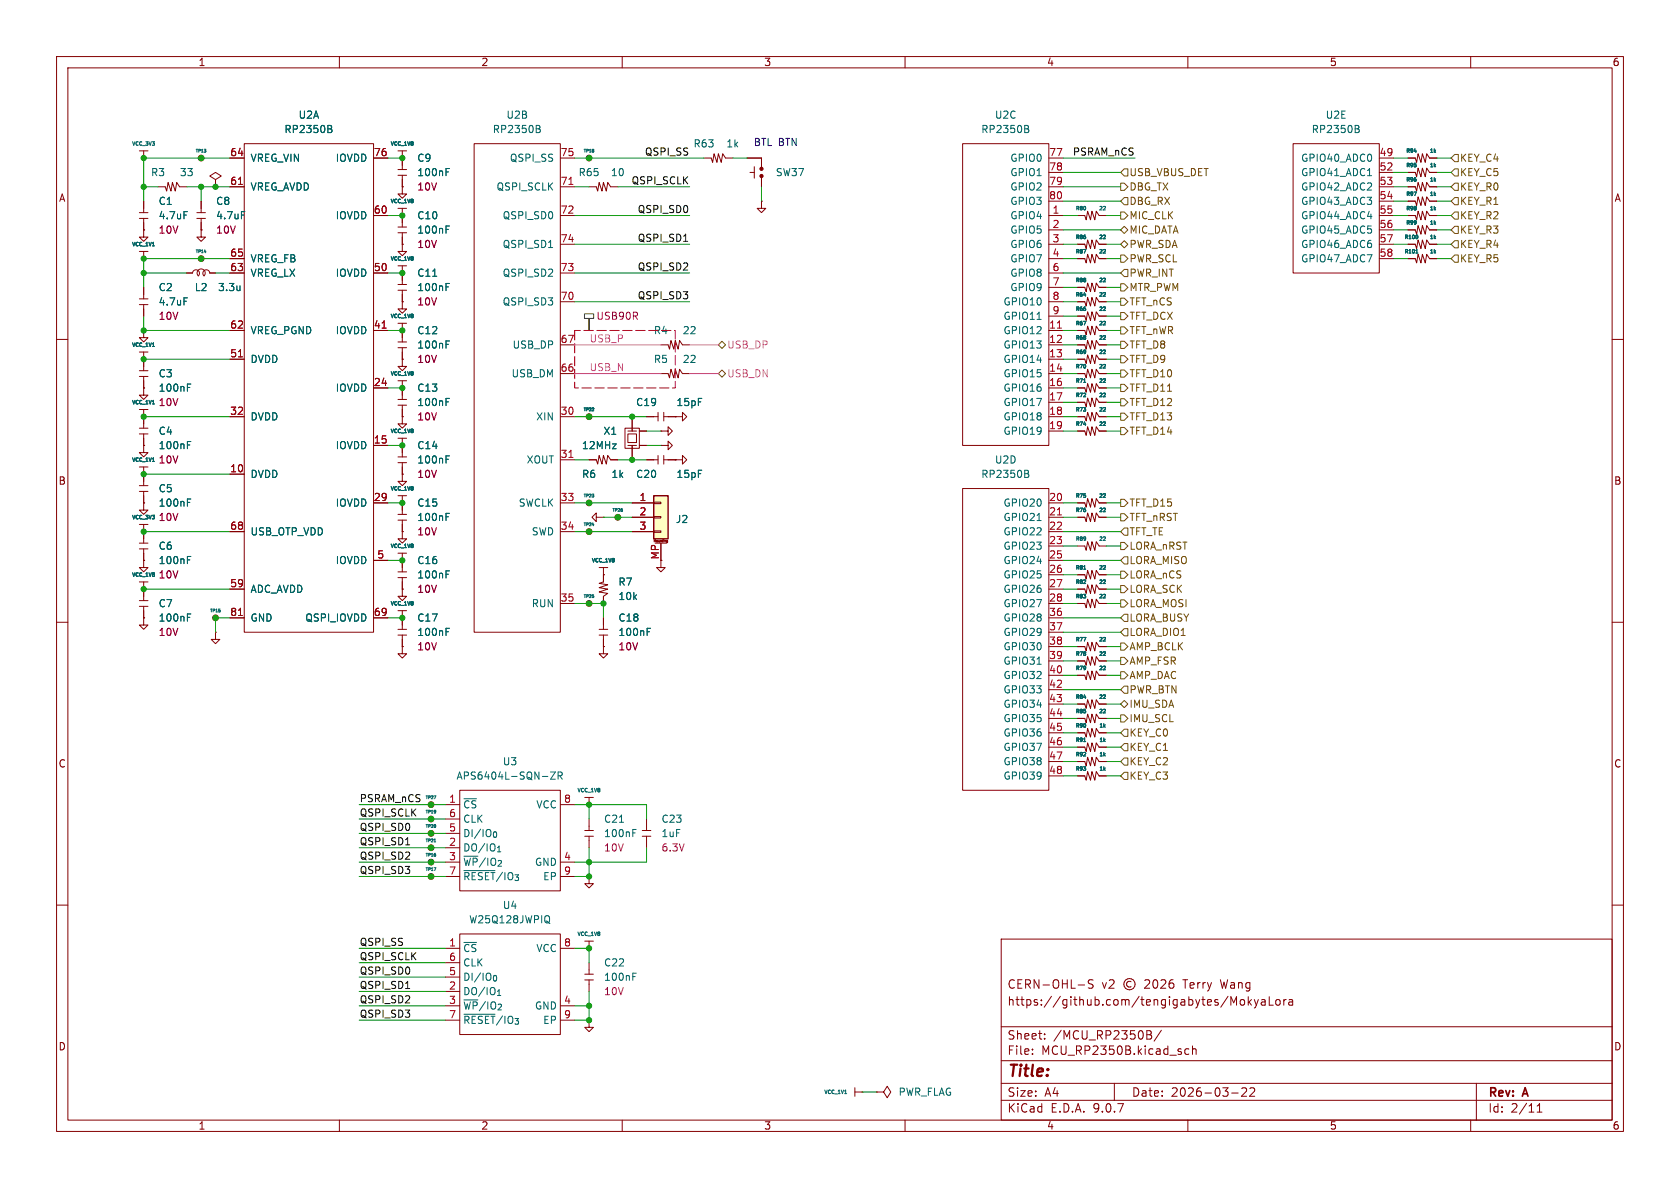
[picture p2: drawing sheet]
<svg xmlns="http://www.w3.org/2000/svg" width="297mm" height="210mm" viewBox="0 0 297 210" stroke-linecap="round" stroke-linejoin="round" font-family="sans-serif">
<g fill="none" stroke="#840000" stroke-width=".18">
<path d="M10 10h277v190h-277zM12 12h273v186h-273zM60 10v2M110 10v2M160 10v2M210 10v2M260 10v2M24.6 37.6h1.6M24.6 38.6h1.6M24.6 26.7h1.6M25.4 27.9h.1M25.4 26.7v1.2"/>
<path d="M25.4 35.6v2M25.4 38.6v2M27.9 33h1.3l.3 .8 .2-1.5 .5 1.5 .3-1.5 .5 1.5 .2-1.5 .5 .7h1.3M34.8 37.6h1.5M34.8 38.6h1.5M35.6 27.9h.1M35.6 35.6v2M35.6 38.6v2M38.1 31.8l1-.7-1-.6-1 .6 1 .7v1.2M38.1 33h.1M104.1 27.9h.1M104.1 33h1.3l.3 .8 .2-1.5 .5 1.5 .3-1.5 .5 1.5 .2-1.5 .5 .7h1.3"/>
<path d="M124.5 27.9h1.2l.3 .8 .2-1.5 .5 1.5 .3-1.5 .5 1.5 .3-1.5 .5 .7h1.2M132.1 27.9h2.5v1.9M132.6 30.5h.7M133.3 29.5v2M134.6 35.6v1.2h-.7l.7 .8 .8-.8h-.8M134.6 35.6h.1M134.6 31.1v1.9M170.2 25.4h15.2v53.3h-15.2zM185.4 33h2.6M185.4 27.9h2.6M185.4 30.5h2.6M185.4 35.6h2.6"/>
<path d="M185.4 38.1h2.6M190.5 38.1h1.3l.2 .8 .3-1.6 .5 1.6 .2-1.6 .5 1.6 .3-1.6 .5 .8h1.3M228.6 25.4h15.2v22.9h-15.2zM243.8 33h2.6M243.8 27.9h2.6M243.8 30.5h2.6M243.8 35.6h2.6M243.8 38.1h2.6M248.9 38.1h1.3l.2 .8 .3-1.6 .5 1.6 .3-1.6 .5 1.6 .2-1.6 .5 .8h1.3M248.9 30.5h1.3l.2 .7 .3-1.5 .5 1.5 .3-1.5 .5 1.5 .2-1.5 .5 .8h1.3M248.9 27.9h1.3l.2 .8 .3-1.5 .5 1.5 .3-1.5 .5 1.5 .2-1.5 .5 .7h1.3M248.9 33h1.3l.2 .8 .3-1.5 .5 1.5 .3-1.5 .5 1.5 .2-1.5 .5 .7h1.3"/>
<path d="M248.9 35.6h1.3l.2 .7 .3-1.5 .5 1.5 .3-1.5 .5 1.5 .2-1.5 .5 .8h1.3M24.6 52.8h1.6M24.6 53.8h1.6M24.6 44.5h1.6M25.4 45.7h.1M25.4 40.6v1.3h.8l-.8 .8-.8-.8h.8M25.4 40.6h.1M25.4 44.5v1.2M25.4 50.8v2M25.4 53.8v2.1M33 48.3h1a.62 .62 0 0 1 .9-.5 .62 .62 0 0 1 .2 1M35.6 40.6v1.3h.7l-.7 .8-.8-.8h.8"/>
<path d="M35.6 40.6h.1M35.6 45.7h.1M38.1 48.3h-1a.59 .59 0 0 0-.9-.6 .59 .59 0 0 0-.1 1 .72 .72 0 0 0-.1-1 .72 .72 0 0 0-1 .1 .72 .72 0 0 0 .1 1M185.4 40.6h2.6M185.4 43.2h2.6M185.4 45.7h2.6M185.4 48.3h2.6M185.4 58.4h2.6M185.4 55.9h2.6M185.4 50.8h2.6M185.4 53.3h2.6M190.5 43.2h1.3l.2 .7 .3-1.5 .5 1.5 .2-1.5 .5 1.5 .3-1.5 .5 .8h1.3"/>
<path d="M190.5 45.7h1.3l.2 .8 .3-1.5 .5 1.5 .2-1.5 .5 1.5 .3-1.5 .5 .7h1.3M190.5 58.4h1.3l.2 .8 .3-1.5 .5 1.5 .2-1.5 .5 1.5 .3-1.5 .5 .7h1.3M190.5 55.9h1.3l.2 .7 .3-1.5 .5 1.5 .2-1.5 .5 1.5 .3-1.5 .5 .8h1.3M190.5 50.8h1.3l.2 .8 .3-1.6 .5 1.6 .2-1.6 .5 1.6 .3-1.6 .5 .8h1.3M243.8 40.6h2.6M243.8 43.2h2.6M243.8 45.7h2.6M248.9 43.2h1.3l.2 .7 .3-1.5 .5 1.5 .3-1.5 .5 1.5 .2-1.5 .5 .8h1.3M248.9 45.7h1.3l.2 .8 .3-1.5 .5 1.5 .3-1.5 .5 1.5 .2-1.5 .5 .7h1.3M248.9 40.6h1.3l.2 .8 .3-1.5 .5 1.5 .3-1.5 .5 1.5 .2-1.5 .5 .7h1.3M10 60h2M104.1 73.7h.1"/>
<path d="M110.5 75.7h2.5v3.5h-2.5zM111 76.7h1.5v1.5h-1.5zM111 76.2h1.5M111 78.7h1.5M111.8 73.7v2.5M111.8 78.7v2.6M113 76.2h1.3M113 78.7h1.3M114.3 73.7h2M116.3 72.9v1.5M116.8 66h1.3l.3 .8 .2-1.5 .5 1.5 .3-1.5 .5 1.5 .2-1.5 .5 .7h1.3M116.8 61h1.3l.3 .7 .2-1.5 .5 1.5 .3-1.5 .5 1.5 .2-1.5 .5 .8h1.3"/>
<path d="M116.8 78.7h1.3v-.7l.8 .7-.8 .8v-.8M116.8 78.7h.1M116.8 76.2h1.3v-.8l.8 .8-.8 .8v-.8M116.8 76.2h.1M117.3 72.9v1.5M117.3 73.7h2.1M119.4 73.7h1.2v-.8l.8 .8-.8 .7v-.7M119.4 73.7h.1M185.4 66h2.6M185.4 61h2.6M185.4 76.2h2.6M185.4 73.7h2.6"/>
<path d="M185.4 63.5h2.6M185.4 68.6h2.6M185.4 71.1h2.6M190.5 66h1.3l.2 .8 .3-1.5 .5 1.5 .2-1.5 .5 1.5 .3-1.5 .5 .7h1.3M190.5 61h1.3l.2 .7 .3-1.5 .5 1.5 .2-1.5 .5 1.5 .3-1.5 .5 .8h1.3M285 60h2M25.4 88.9v1.3h.8l-.8 .7-.8-.7h.8M25.4 88.9h.1M104.1 81.3h1.3l.3 .7 .2-1.5 .5 1.5 .3-1.5 .5 1.5 .2-1.5 .5 .8h1.3M104.1 94h.1M105.4 91.4v-.7l-.8 .7 .8 .8v-.8h1.3M106.7 91.4h.1"/>
<path d="M109.2 91.4h.1M114.3 81.3h2M116.3 80.5v1.5M116.8 99.1v1.2h.8l-.8 .8-.7-.8h.7M117.3 81.3h2.1M117.3 80.5v1.5M119.4 81.3h1.2v-.8l.8 .8-.8 .7v-.7M119.4 81.3h.1M170.2 86.4h15.2v53.3h-15.2zM185.4 96.5h2.6M185.4 91.4h2.6M185.4 88.9h2.6"/>
<path d="M185.4 94h2.6M185.4 99.1h2.6M190.5 96.5h1.3l.2 .8 .3-1.5 .5 1.5 .2-1.5 .5 1.5 .3-1.5 .5 .7h1.3M190.5 91.4h1.3l.2 .8 .3-1.5 .5 1.5 .2-1.5 .5 1.5 .3-1.5 .5 .7h1.3M190.5 88.9h1.3l.2 .8 .3-1.6 .5 1.6 .2-1.6 .5 1.6 .3-1.6 .5 .8h1.3M10 110h2M185.4 119.4h2.6M185.4 116.8h2.6M185.4 106.7h2.6M185.4 101.6h2.6M185.4 104.1h2.6M185.4 114.3h2.6"/>
<path d="M185.4 109.2h2.6M185.4 111.8h2.6M190.5 119.4h1.3l.2 .7 .3-1.5 .5 1.5 .2-1.5 .5 1.5 .3-1.5 .5 .8h1.3M190.5 116.8h1.3l.2 .8 .3-1.5 .5 1.5 .2-1.5 .5 1.5 .3-1.5 .5 .7h1.3M190.5 106.7h1.3l.2 .7 .3-1.5 .5 1.5 .2-1.5 .5 1.5 .3-1.5 .5 .8h1.3M190.5 101.6h1.3l.2 .8 .3-1.6 .5 1.6 .2-1.6 .5 1.6 .3-1.6 .5 .8h1.3M190.5 104.1h1.3l.2 .8 .3-1.5 .5 1.5 .2-1.5 .5 1.5 .3-1.5 .5 .7h1.3M190.5 114.3h1.3l.2 .8 .3-1.6 .5 1.6 .2-1.6 .5 1.6 .3-1.6 .5 .8h1.3M285 110h2M81.3 139.7h17.8v17.8h-17.8zM185.4 127h2.6M185.4 129.5h2.6"/>
<path d="M185.4 132.1h2.6M185.4 134.6h2.6M185.4 137.2h2.6M185.4 124.5h2.6M185.4 121.9h2.6M190.5 127h1.3l.2 .8 .3-1.6 .5 1.6 .2-1.6 .5 1.6 .3-1.6 .5 .8h1.3M190.5 129.5h1.3l.2 .8 .3-1.5 .5 1.5 .2-1.5 .5 1.5 .3-1.5 .5 .7h1.3M190.5 132.1h1.3l.2 .7 .3-1.5 .5 1.5 .2-1.5 .5 1.5 .3-1.5 .5 .8h1.3M190.5 134.6h1.3l.2 .8 .3-1.5 .5 1.5 .2-1.5 .5 1.5 .3-1.5 .5 .7h1.3M190.5 137.2h1.3l.2 .7 .3-1.5 .5 1.5 .2-1.5 .5 1.5 .3-1.5 .5 .8h1.3M190.5 124.5h1.3l.2 .7 .3-1.5 .5 1.5 .2-1.5 .5 1.5 .3-1.5 .5 .8h1.3M76.2 144.8h.1"/>
<path d="M76.2 142.2h.1M76.2 147.3h.1M76.2 152.4h.1M76.2 149.9h.1M76.2 154.9h.1M78.7 142.2h2.6M78.7 144.8h2.6M78.7 147.3h2.6M78.7 149.9h2.6M78.7 152.4h2.6M78.7 154.9h2.6M99.1 142.2h2.5"/>
<path d="M99.1 152.4h2.5M99.1 154.9h2.5M103.4 141h1.5M104.1 142.2h.1M104.1 154.9v1.3h.8l-.8 .8-.7-.8h.7M104.1 154.9h.1M104.1 141v1.2M10 160h2M78.7 167.6h2.6M78.7 170.2h2.6M78.7 172.7h2.6M78.7 175.3h2.6"/>
<path d="M78.7 177.8h2.6M81.3 165.1h17.8v17.8h-17.8zM99.1 167.6h2.5M99.1 177.8h2.5M103.4 173.2h1.5M103.4 166.4h1.5M103.4 172.2h1.5M104.1 167.6h.1M104.1 166.4v1.2M104.1 170.2v2M104.1 173.2v2.1M177 166h108v32h-108z"/>
<path d="M190.6 174.1h1.1M193.2 173.3l-.5-.1-.2 .1v.5l.6 .3 .1 .3-.2 .3-.6-.1M200 173.6a.52 .52 0 0 0-.8 .4 .52 .52 0 0 0 .8 .4M202.4 173.3l.6-.1 .2 .1v.3l-.9 1.1h.9M204 173.3l.2-.1a.81 .81 0 0 1 .6 .6 .81 .81 0 0 1-.3 .8l-.2 .1a.81 .81 0 0 1-.3-1.4zM205.2 173.3l.6-.1 .2 .1 .1 .3-.9 1.1h.9M207.4 173.2a.59 .59 0 0 0-.7 .6v.6l.1 .2 .4 .1 .3-.1v-.5l-.1-.3h-.4l-.3 .3M218.1 177.3l.5-1.1v1.5M219.3 176.8l.2-.1 .5 .1v.6l-.1 .2-.4 .1-.2-.1zM220.7 176.2v1.5M220.8 177.1l.4 .6M221.2 176.7l-.5 .6"/>
<path d="M221.7 176.7l.4 1M222.1 177.7l-.1 .4-.3 .1M222.5 176.7l-.4 1M223 176.8h.6l.1 .9M223.7 177.1h-.5a.29 .29 0 0 0-.3 .3 .29 .29 0 0 0 .3 .3l.5-.1M224.4 176.2v1.5h.7M225.6 176.8l.2-.1 .4 .1 .1 .6-.1 .2-.4 .1-.2-.1zM227 176.7v1M227.4 176.7l-.3 .1-.1 .2M227.9 176.8h.6v.9M228.5 177.1h-.5a.29 .29 0 0 0-.2 .3 .29 .29 0 0 0 .2 .3l.5-.1M285 160h2"/>
<path d="M60 198v2M78.7 180.3h2.6M99.1 180.3h2.5M104.1 180.3v1.3h.8l-.8 .8-.7-.8h.7M104.1 180.3h.1M110 198v2M151.1 192.3v1.5M151.1 193h1.3M152.4 193h.1M154.9 193h1.3l.6-1 .7 1-.7 1.1-.6-1.1M154.9 193h.1M160 198v2"/>
<path d="M177 194.5h108M177 191.5h108M177 187.5h108M177 181.5h108M182.5 186.3v.1M182.5 185.5v.1M184.7 183.6v.1M184.7 182.8v.1M197 191.5v3M202.7 182.2h.5l.3 .1v.3l-.3 .3M202.7 182.9h.5M203.2 182.9a.4 .4 0 0 1 .4 .4 .4 .4 0 0 1-.3 .4h-.6"/>
<path d="M205.3 182.1l-1.3 2M210 198v2M210.2 185.5l-.5-.1-.2 .3v.4l.1 .2h.6M210.8 185.5l.2-.1 .4 .1 .1 .9M210.8 184.9v1.5M217.7 193.2h1.2M219.5 192.4l.6-.1 .2 .1 .1 .3-.9 1.1h.9M221 192.4l.5-.1 .2 .1 .1 .3-.9 1.1h.9M260 198v2M261 191.5v6.5M271.7 196.6h.9M271.7 195.5l.5-.4v1.5"/>
<circle cx="35.6" cy="27.9" r=".51"/>
<circle cx="104.1" cy="27.9" r=".51"/>
<circle cx="35.6" cy="45.7" r=".51"/>
<circle cx="104.1" cy="73.7" r=".51"/>
<circle cx="104.1" cy="94" r=".51"/>
<circle cx="109.2" cy="91.4" r=".51"/>
<circle cx="76.2" cy="142.2" r=".51"/>
<circle cx="76.2" cy="152.4" r=".51"/>
<circle cx="76.2" cy="144.8" r=".51"/>
<circle cx="76.2" cy="147.3" r=".51"/>
<circle cx="76.2" cy="149.9" r=".51"/>
<circle cx="76.2" cy="154.9" r=".51"/>
<circle cx="199.7" cy="174" r="1"/>
</g>
<g fill="none" stroke="#006464" stroke-width=".18">
<path d="M32.5 37.4h.6M42.7 37.4h.6M181.2 22.2l.6 .1v.2l-.2 .3M181.2 22.8h.4M181.6 22.8l.3 .2-.1 .3-.6 .1M195 37.1h.4M195.4 36.5v.3M239.6 22.2l.6 .1v.2l-.2 .3M239.6 22.8h.4M240 22.8l.3 .2-.1 .3-.6 .1M241.8 31.1h.7M250 33.9h.4l-.3 .7"/>
<path d="M250 26.7h.4M26.9 43.5h.4M32.5 52.6h.6M36.1 44.5h.3M42.4 50.5v.9M42.4 51.3h.1M183.3 56.5h.8M191.5 44.1h.5l-.3 .6M191.5 56.8h.5l-.3 .6M195 60h.4M195 44.7h.4M195 42.2h.4"/>
<path d="M195 57.4h.4M195 54.9h.4M195 49.8h.4M195.4 41.6v.2M195.4 44.2v.2M195.4 49.2v.3M195.4 54.3v.2M195.4 56.9v.2M195.4 59.4v.2M250.3 44.7h.4M250.4 44.3l.1-.2v.6M250.5 41.6l.2 .2-.2 .4"/>
<path d="M104.7 72.6h.3M105 72.2v.1M195 65.1h.4M195.4 64.5v.2M104.7 92.8h.3M181.2 83.1l.6 .2v.2l-.2 .2M181.2 83.7h.4M181.6 83.7l.3 .3-.1 .3-.6 .1M183.3 92h.8M195 95.5h.4M195 90.5h.4M195 87.9h.4"/>
<path d="M195.4 87.3v.3M195.4 89.9v.2M195.4 95v.2M183.3 117.4h.8M191.5 103.2h.4M191.5 112.7h.5l-.3 .6M191.6 100.6h.3M191.9 102.6v.2M195 118.4h.4M195 115.9h.4M195 105.7h.4M195 100.6h.4"/>
<path d="M195 103.2h.4M195 113.3h.4M195.4 100v.3M195.4 102.6v.2M195.4 105.1v.2M195.4 112.7v.3M195.4 115.3v.2M195.4 117.8v.2M97.3 136.5h.9l-.9 1.2h.9M98.7 137.1h.6l.1-.2-.1-.3-.6-.1v1.2M99 137.1l.4 .6M191.5 133.6h.4"/>
<path d="M191.6 131.1h.3M191.6 123.3h.4M191.9 133.1v.2M195 126h.4M195 123.5h.4M195.4 122.9v.2M195.4 125.4v.3M76.7 140.7h.4l-.3 .5M76.7 153.4h.4l-.3 .5M76.7 148.8h.3M82 153.9h5.5M82 179.3h5.5"/>
<path d="M96.8 162.9l.4 .4M96.9 161.9h.1a.81 .81 0 0 1-.1 1.2M111.9 172.6h.4M111.9 172h.6M149.3 193.3h.4"/>
</g>
<g fill="#840000" stroke="#840000" stroke-width=".18">
<circle cx="134.6" cy="29.8" r=".28"/>
<circle cx="134.6" cy="31.1" r=".28"/>
</g>
<path d="M186.9 58h.8M186.9 91h.8" fill="none" stroke="#a90000" stroke-width=".18"/>
<path d="M115.6 87.6h2.5v7.7h-2.5z" fill="#ffffc2"/>
<path d="M115.6 87.6h2.5v7.7h-2.5z" fill="none" stroke="#840000" stroke-width=".25"/>
<g fill="none" stroke="#840000" stroke-width=".18">
<path d="M25.4 35.6v1.2M25.4 39.4v1.2M35.6 35.6v1.2M35.6 39.4v1.2M40.6 27.9h2.6M40.6 33h2.6M43.2 25.4h22.8v86.4h-22.8zM66 27.9h2.6M66 38.1h2.6M70.4 26.7h1.5M70.4 36.8h1.5M70.4 30h1.5"/>
<path d="M70.4 31h1.5M71.1 27.9h.1M71.1 33v1.3h.8l-.8 .8-.7-.8h.7M71.1 33h.1M71.1 38.1h.1M71.1 26.7v3.3M71.1 31v2M71.1 36.8v3.3M83.8 25.4h15.3v86.4h-15.3zM99.1 27.9h2.5M99.1 33h2.5M99.1 38.1h2.5"/>
<path d="M248.9 27.9h1.3M248.9 33h1.3M248.9 38.1h1.3M248.9 30.5h1.3M248.9 35.6h1.3M252.7 27.9h1.3M252.7 33h1.3M252.7 38.1h1.3M252.7 30.5h1.3M252.7 35.6h1.3M25.4 58.4v1.3h.8l-.8 .8-.8-.8h.8M25.4 58.4h.1"/>
<path d="M25.4 45.7h.1M25.4 40.6h.1M25.4 50.8v1.3M25.4 54.6v1.3M33 48.3h1M35.6 40.6h.1M37.1 48.3h1M40.6 45.7h2.6M40.6 48.3h2.6M40.6 58.4h2.6M66 48.3h2.6M66 58.4h2.6"/>
<path d="M70.4 57.2h1.5M70.4 47h1.5M70.4 50.3h1.5M70.4 51.3h1.5M70.4 40.1h1.5M70.4 41.1h1.5M71.1 58.4h.1M71.1 43.2v1.3h.8l-.8 .7-.7-.7h.7M71.1 43.2h.1M71.1 48.3h.1M71.1 53.3v1.3h.8l-.8 .8-.7-.8h.7M71.1 53.3h.1"/>
<path d="M71.1 41.1v2.1M71.1 47v3.3M71.1 51.3v2M71.1 57.2v3.3M99.1 53.3h2.5M99.1 48.3h2.5M99.1 43.2h2.5M190.5 53.3h1.3l.2 .8 .3-1.5 .5 1.5 .2-1.5 .5 1.5 .3-1.5 .5 .7h1.3M190.5 45.7h1.3M190.5 58.4h1.3M190.5 43.2h1.3M190.5 55.9h1.3"/>
<path d="M190.5 50.8h1.3M194.3 45.7h1.3M194.3 58.4h1.3M194.3 43.2h1.3M194.3 55.9h1.3M194.3 50.8h1.3M248.9 45.7h1.3M248.9 43.2h1.3M248.9 40.6h1.3M252.7 45.7h1.3M252.7 43.2h1.3M252.7 40.6h1.3"/>
<path d="M24.6 62.2h1.6M24.6 72.4h1.6M24.6 65.5h1.6M24.6 66.5h1.6M24.6 75.7h1.6M24.6 76.7h1.6M25.4 63.5h.1M25.4 68.6v1.3h.8l-.8 .7-.8-.7h.8M25.4 68.6h.1M25.4 78.7v1.3h.8l-.8 .8-.8-.8h.8M25.4 78.7h.1M25.4 73.7h.1"/>
<path d="M25.4 62.2v3.3M25.4 66.5v2.1M25.4 72.4v3.3M25.4 76.7v2M40.6 73.7h2.6M40.6 63.5h2.6M66 68.6h2.6M66 78.7h2.6M70.4 77.5h1.5M70.4 67.3h1.5M70.4 70.6h1.5M70.4 71.6h1.5"/>
<path d="M70.4 60.5h1.5M70.4 61.5h1.5M71.1 63.5v1.3h.8l-.8 .7-.7-.7h.7M71.1 63.5h.1M71.1 78.7h.1M71.1 68.6h.1M71.1 73.7v1.2h.8l-.8 .8-.7-.8h.7M71.1 73.7h.1M71.1 61.5v2M71.1 67.3v3.3M71.1 71.6v2.1M71.1 77.5v3.3"/>
<path d="M99.1 73.7h2.5M99.1 61h2.5M99.1 66h2.5M104.1 73.7h.1M111.8 73.7v2.5M111.8 78.7v2.6M113 76.2h1.3M113 78.7h1.3M114.3 73.7h1.3M118.1 73.7h1.3M119.4 73.7h.1M190.5 73.7h1.3l.2 .7 .3-1.5 .5 1.5 .2-1.5 .5 1.5 .3-1.5 .5 .8h1.3"/>
<path d="M190.5 68.6h1.3l.2 .7 .3-1.5 .5 1.5 .2-1.5 .5 1.5 .3-1.5 .5 .8h1.3M190.5 76.2h1.3l.2 .8 .3-1.6 .5 1.6 .2-1.6 .5 1.6 .3-1.6 .5 .8h1.3M190.5 71.1h1.3l.2 .8 .3-1.5 .5 1.5 .2-1.5 .5 1.5 .3-1.5 .5 .7h1.3M190.5 63.5h1.3l.2 .8 .3-1.6 .5 1.6 .2-1.6 .5 1.6 .3-1.6 .5 .8h1.3M190.5 61h1.3M190.5 66h1.3M194.3 61h1.3M194.3 66h1.3M24.6 96h1.6M24.6 92.7h1.6M24.6 82.6h1.6M24.6 85.9h1.6"/>
<path d="M24.6 86.9h1.6M24.6 97h1.6M25.4 94h.1M25.4 83.8h.1M25.4 99.1v1.2h.8l-.8 .8-.8-.8h.8M25.4 99.1h.1M25.4 88.9h.1M25.4 82.6v3.3M25.4 86.9v2M25.4 92.7v3.3M25.4 97v2.1M40.6 94h2.6"/>
<path d="M40.6 83.8h2.6M66 88.9h2.6M66 99.1h2.6M70.4 90.9h1.5M70.4 91.9h1.5M70.4 97.8h1.5M70.4 80.8h1.5M70.4 81.8h1.5M70.4 87.6h1.5M71.1 94v1.3h.8l-.8 .7-.7-.7h.7M71.1 94h.1M71.1 99.1h.1"/>
<path d="M71.1 88.9h.1M71.1 83.8v1.3h.8l-.8 .8-.7-.8h.7M71.1 83.8h.1M71.1 81.8v2M71.1 87.6v3.3M71.1 91.9v2.1M71.1 97.8v3.3M99.1 88.9h2.5M99.1 94h2.5M99.1 81.3h2.5M104.1 88.9h.1M104.1 81.3h1.3"/>
<path d="M107.9 81.3h1.3M111.8 88.9h3.8M111.8 91.4h3.8M111.8 94h3.8M114.3 81.3h1.3M115.6 88.8h1.2v.2h-1.2zM115.6 91.3h1.2v.3h-1.2zM115.6 93.9h1.2v.2h-1.2zM115.7 95.8v-.4l.1 .3 .1-.3v.4M115.8 96h2.1M116.8 96v3.1M117.1 95.4v.3"/>
<path d="M117.3 95.4v.1M117.3 95.4h.1M117.9 95.8v-.2l.1-.1v.4M117.9 95.9h.1M117.9 95.8h.1M118 95.9h.1M118.1 81.3h1.3M119.4 81.3h.1M190.5 88.9h1.3M190.5 91.4h1.3M194.3 88.9h1.3M194.3 91.4h1.3"/>
<path d="M24.6 102.9h1.6M24.6 106.2h1.6M24.6 107.2h1.6M25.4 104.1h.1M25.4 109.2v1.3h.8l-.8 .8-.8-.8h.8M25.4 109.2h.1M25.4 102.9v3.3M25.4 107.2v2M38.1 111.8v1.2h.8l-.8 .8-.8-.8h.8M38.1 111.8h.1M38.1 109.2h.1M40.6 104.1h2.6"/>
<path d="M40.6 109.2h2.6M66 109.2h2.6M70.4 111.3h1.5M70.4 112.3h1.5M70.4 101.1h1.5M70.4 102.1h1.5M70.4 108h1.5M71.1 104.1v1.3h.8l-.8 .8-.7-.8h.7M71.1 104.1h.1M71.1 114.3v1.3h.8l-.8 .7-.7-.7h.7M71.1 114.3h.1M71.1 109.2h.1"/>
<path d="M71.1 102.1v2M71.1 108v3.3M71.1 112.3v2M99.1 106.7h2.5M104.1 106.7h.1M105.9 111.3h1.5M105.9 112.3h1.5M105.9 100.3h1.5M106.7 114.3v1.3h.7l-.7 .7-.8-.7h.8M106.7 114.3h.1M106.7 100.3v2.6l-.8 .2 1.5 .3-1.5 .5 1.5 .2-1.5 .5 1.5 .3-.7 .5v1.3M106.7 101.6h.1"/>
<path d="M106.7 109.2v2.1M106.7 112.3v2M190.5 104.1h1.3M190.5 106.7h1.3M190.5 119.4h1.3M190.5 116.8h1.3M190.5 101.6h1.3M190.5 114.3h1.3M194.3 104.1h1.3M194.3 106.7h1.3M194.3 119.4h1.3M194.3 116.8h1.3"/>
<path d="M194.3 101.6h1.3M194.3 114.3h1.3M190.5 127h1.3M190.5 129.5h1.3M190.5 132.1h1.3M190.5 134.6h1.3M190.5 137.2h1.3M190.5 124.5h1.3M194.3 127h1.3M194.3 129.5h1.3M194.3 132.1h1.3M194.3 134.6h1.3"/>
<path d="M194.3 137.2h1.3M194.3 124.5h1.3M103.4 146.8h1.5M103.4 147.8h1.5M104.1 144.8v2M104.1 147.8v2.1M113.5 146.8h1.6M113.5 147.8h1.6M114.3 144.8v2M114.3 147.8v2.1"/>
<circle cx="104.1" cy="88.9" r=".51"/>
<circle cx="38.1" cy="109.2" r=".51"/>
<circle cx="104.1" cy="106.7" r=".51"/>
</g>
<g fill="none" stroke="#006464" stroke-width=".18">
<path d="M32.5 37.4h.6M42.7 37.4h.6M58 22.2l.6 .1v.2l-.2 .3M58 22.8h.4M58.4 22.8l.3 .2-.1 .3-.6 .1M78.9 39.9h.6M78.9 30.4h.4M78.9 29.8h.6M94.8 22.2l.6 .1 .1 .2-.3 .3M94.8 22.8h.4M95.2 22.8l.3 .2v.3l-.7 .1M250 33.9h.4l-.3 .7"/>
<path d="M250 26.7h.4M26.9 43.5h.4M32.5 52.6h.6M42.4 50.5v.9M42.4 51.3h.1M76.5 48.8h.7M78.9 50.7h.4M78.9 50.1h.6M78.9 40.6h.4M97 43.8h.7M191.5 44.1h.5l-.3 .6M191.5 56.8h.5l-.3 .6"/>
<path d="M191.6 52.1h.4M195 52.4h.4M195 60h.4M195 44.7h.4M195 42.2h.4M195 57.4h.4M195 54.9h.4M195 49.8h.4M195.4 51.8v.2M195.4 41.6v.2M195.4 44.2v.2M195.4 49.2v.3"/>
<path d="M195.4 54.3v.2M195.4 56.9v.2M195.4 59.4v.2M250.3 44.7h.4M250.4 44.3l.1-.2v.6M250.5 41.6l.2 .2-.2 .4M26.9 61.2h.4M26.9 71.4h.4M33.1 68.5h.5M33.1 67.9h.6M33.1 78.7h.5M33.1 78h.6"/>
<path d="M78.9 71h.4M78.9 70.4h.6M78.9 60.9h.4M78.9 60.3h.6M104.7 72.6h.3M105 72.2v.1M191.5 70.1h.4M191.6 67.6h.3M191.6 75h.4M191.9 69.6v.2M195 72.7h.4M195 67.6h.4"/>
<path d="M195 75.2h.4M195 70.1h.4M195 62.5h.4M195 65.1h.4M195.4 61.9v.3M195.4 64.5v.2M195.4 67v.2M195.4 69.6v.2M195.4 72.1v.2M195.4 74.6v.3M26.9 81.6h.4M33.1 88.8h.5"/>
<path d="M33.1 88.2h.6M33.1 99h.5M33.1 98.4h.6M78.9 91.4h.4M78.9 90.7h.6M78.9 81.2h.4M78.9 80.6h.6M195 90.5h.4M195 87.9h.4M195.4 87.3v.3M195.4 89.9v.2M33.1 109.1h.5"/>
<path d="M33.1 108.5h.6M78.9 111.7h.4M78.9 111.1h.6M78.9 101.5h.4M78.9 100.9h.6M114.4 111.7h.4M114.4 111.1h.6M191.5 103.2h.4M191.5 112.7h.5l-.3 .6M191.6 100.6h.3M191.9 102.6v.2M195 118.4h.4"/>
<path d="M195 115.9h.4M195 105.7h.4M195 100.6h.4M195 103.2h.4M195 113.3h.4M195.4 100v.3M195.4 102.6v.2M195.4 105.1v.2M195.4 112.7v.3M195.4 115.3v.2M195.4 117.8v.2M191.5 133.6h.4"/>
<path d="M191.6 131.1h.3M191.6 123.3h.4M191.9 133.1v.2M195 126h.4M195 123.5h.4M195.4 122.9v.2M195.4 125.4v.3M109.5 145.4h.7M111.9 147.2h.4M111.9 146.6h.6"/>
</g>
<path d="M42.2 32.6h.7M100.6 32.6h.7M67.6 58h.7M42.2 63.1h.7M100.6 80.9h.7M42.2 108.8h.7" fill="none" stroke="#a90000" stroke-width=".18"/>
<path d="M103.3 55.5h1.7v.8h-.9v2.1v-2.1h-.8z" fill="none" stroke="#484848" stroke-width=".18"/>
<path d="M101.6 58.4v10.2h17.8v-10.2h-17.8" fill="none" stroke="#f00" stroke-width=".18" stroke-dasharray="1.7 .6"/>
<g fill="none" stroke="#725600" stroke-width=".18">
<path d="M198.1 32.4h.7l.6 .6-.6 .7h-.7zM198.1 30.5l.7-.7h.6v1.3h-.6zM198.1 35.6l.7-.7h.6v1.3h-.6zM198.1 37.5h.7l.6 .6-.6 .6h-.7zM257.2 32.4h.6v1.3h-.6l-.7-.7zM257.2 27.3h.6v1.3h-.6l-.7-.7zM257.2 37.5h.6v1.2h-.6l-.7-.6zM257.2 34.9h.6v1.3h-.6l-.7-.6zM257.2 29.8h.6v1.3h-.6l-.7-.6zM198.1 40.6l.7-.6 .6 .6-.6 .7zM198.1 48.3l.7-.7h.6v1.3h-.6zM198.1 45.1h.7l.6 .6-.6 .7h-.7z"/>
<path d="M198.1 55.2h.7l.6 .7-.6 .6h-.7zM198.1 57.8h.7l.6 .6-.6 .7h-.7zM198.1 50.2h.7l.6 .6-.6 .6h-.7zM198.1 52.7h.7l.6 .6-.6 .7h-.7zM198.1 43.2l.7-.7 .6 .7-.6 .6zM257.2 42.5h.6v1.3h-.6l-.7-.6zM257.2 45.1h.6v1.3h-.6l-.7-.7zM257.2 40h.6v1.3h-.6l-.7-.7zM127 61l.6-.7 .7 .7-.7 .6zM127 66l.6-.6 .7 .6-.7 .7zM198.1 75.6h.7l.6 .6-.6 .6h-.7zM198.1 73h.7l.6 .7-.6 .6h-.7z"/>
<path d="M198.1 70.5h.7l.6 .6-.6 .7h-.7zM198.1 65.4h.7l.6 .6-.6 .7h-.7zM198.1 67.9h.7l.6 .7-.6 .6h-.7zM198.1 60.3h.7l.6 .7-.6 .6h-.7zM198.1 62.9h.7l.6 .6-.6 .6h-.7zM198.1 95.9h.7l.6 .6-.6 .7h-.7zM198.1 88.3h.7l.6 .6-.6 .6h-.7zM198.1 94l.7-.7h.6v1.3h-.6zM198.1 90.8h.7l.6 .6-.6 .7h-.7zM198.8 98.4h.6v1.3h-.6l-.7-.6zM198.1 118.7h.7l.6 .7-.6 .6h-.7zM198.1 116.2h.7l.6 .6-.6 .7h-.7z"/>
<path d="M198.1 101h.7l.6 .6-.6 .6h-.7zM198.1 103.5h.7l.6 .6-.6 .7h-.7zM198.1 113.7h.7l.6 .6-.6 .6h-.7zM198.1 106h.7l.6 .7-.6 .6h-.7zM198.8 108.6h.6v1.3h-.6l-.7-.7zM198.8 111.1h.6v1.3h-.6l-.7-.6zM198.1 137.2l.7-.7h.6v1.3h-.6zM198.1 126.4h.7l.6 .6-.6 .6h-.7zM198.1 129.5l.7-.6h.6v1.3h-.6zM198.1 124.5l.7-.7 .6 .7-.6 .6zM198.8 131.4h.6v1.3h-.6l-.7-.6zM198.8 134h.6v1.3h-.6l-.7-.7z"/>
<path d="M198.8 121.3h.6v1.3h-.6l-.7-.7z"/>
</g>
<path d="M120.9 42.7h.7M71.7 149.3h.7M71.7 174.7h.7" fill="none" stroke="#0f0f0f" stroke-width=".18"/>
<g fill="none" stroke="#009600" stroke-width=".18">
<path d="M25.4 33h2.5M33 33h7.6M35.6 33v2.6M40.6 27.9h-15.2v7.7M68.6 27.9h2.5M68.6 38.1h2.5M101.6 27.9h22.9M101.6 38.1h20.3M101.6 33h2.5M109.2 33h12.7M129.5 27.9h2.6M134.6 33v2.6"/>
<path d="M188 27.9h12.7M188 38.1h2.5M188 33h10.1M188 30.5h10.1M188 35.6h10.1M195.6 38.1h2.5M246.4 27.9h2.5M246.4 38.1h2.5M246.4 33h2.5M246.4 30.5h2.5M246.4 35.6h2.5M254 27.9h2.5"/>
<path d="M254 38.1h2.5M254 33h2.5M254 30.5h2.5M254 35.6h2.5M25.4 55.9v2.5h15.2M25.4 48.3h7.6M38.1 48.3h2.5M40.6 45.7h-15.2v5.1M68.6 58.4h2.5M68.6 48.3h2.5M101.6 48.3h20.3M101.6 43.2h20.3"/>
<path d="M101.6 53.3h20.3M188 58.4h2.5M188 48.3h10.1M188 43.2h2.5M188 45.7h2.5M188 40.6h10.1M188 53.3h2.5M188 55.9h2.5M188 50.8h2.5M195.6 58.4h2.5M195.6 43.2h2.5M195.6 45.7h2.5"/>
<path d="M195.6 53.3h2.5M195.6 55.9h2.5M195.6 50.8h2.5M246.4 43.2h2.5M246.4 45.7h2.5M246.4 40.6h2.5M254 43.2h2.5M254 45.7h2.5M254 40.6h2.5M25.4 63.5h15.2M25.4 73.7h15.2M68.6 68.6h2.5"/>
<path d="M68.6 78.7h2.5M101.6 73.7h12.7M114.3 78.7h2.5M114.3 76.2h2.5M188 63.5h2.5M188 73.7h2.5M188 68.6h2.5M188 76.2h2.5M188 71.1h2.5M188 66h2.5M188 61h2.5M195.6 63.5h2.5"/>
<path d="M195.6 73.7h2.5M195.6 68.6h2.5M195.6 76.2h2.5M195.6 71.1h2.5M195.6 66h2.5M195.6 61h2.5M25.4 83.8h15.2M25.4 94h15.2M68.6 88.9h2.5M68.6 99.1h2.5M101.6 94h10.2M101.6 81.3h2.5"/>
<path d="M101.6 88.9h10.2M106.7 91.4h5.1M109.2 81.3h5.1M188 94h10.1M188 88.9h2.5M188 91.4h2.5M188 96.5h2.5M188 99.1h10.1M195.6 88.9h2.5M195.6 91.4h2.5M195.6 96.5h2.5M25.4 104.1h15.2"/>
<path d="M40.6 109.2h-2.5v2.6M68.6 109.2h2.5M101.6 106.7h5.1v2.5M188 109.2h10.1M188 104.1h2.5M188 106.7h2.5M188 116.8h2.5M188 114.3h2.5M188 119.4h2.5M188 111.8h10.1M188 101.6h2.5M195.6 104.1h2.5"/>
<path d="M195.6 106.7h2.5M195.6 116.8h2.5M195.6 114.3h2.5M195.6 119.4h2.5M195.6 101.6h2.5M188 127h2.5M188 134.6h2.5M188 129.5h2.5M188 132.1h2.5M188 137.2h2.5M188 121.9h10.1M188 124.5h2.5"/>
<path d="M195.6 127h2.5M195.6 134.6h2.5M195.6 129.5h2.5M195.6 132.1h2.5M195.6 137.2h2.5M195.6 124.5h2.5M63.5 152.4h15.2M63.5 149.9h15.2M63.5 154.9h15.2M63.5 142.2h15.2M63.5 144.8h15.2M63.5 147.3h15.2"/>
<path d="M101.6 142.2h12.7v2.6M104.1 142.2v2.6M104.1 149.9v5h-2.5M114.3 149.9v2.5h-12.7M63.5 170.2h15.2M63.5 167.6h15.2M63.5 177.8h15.2M63.5 172.7h15.2M63.5 175.3h15.2M101.6 167.6h2.5v2.6M101.6 177.8h2.5M104.1 175.3v5h-2.5"/>
<path d="M63.5 180.3h15.2M152.4 193h2.5"/>
</g>
<path d="M101.6 61h15.2M101.6 66h15.2M121.9 61h5.1M121.9 66h5.1" fill="none" stroke="#c117ff" stroke-width=".2"/>
<g fill="#009600" stroke="#009600" stroke-width=".18">
<circle cx="104.1" cy="27.9" r=".46"/>
<circle cx="25.4" cy="48.3" r=".46"/>
<circle cx="35.6" cy="45.7" r=".46"/>
<circle cx="25.4" cy="45.7" r=".46"/>
<circle cx="25.4" cy="27.9" r=".46"/>
<circle cx="25.4" cy="33" r=".46"/>
<circle cx="35.6" cy="27.9" r=".46"/>
<circle cx="35.6" cy="33" r=".46"/>
<circle cx="38.1" cy="33" r=".46"/>
<circle cx="104.1" cy="167.6" r=".46"/>
<circle cx="76.2" cy="154.9" r=".46"/>
<circle cx="76.2" cy="152.4" r=".46"/>
<circle cx="104.1" cy="152.4" r=".46"/>
<circle cx="104.1" cy="180.3" r=".46"/>
<circle cx="104.1" cy="177.8" r=".46"/>
<circle cx="104.1" cy="154.9" r=".46"/>
<circle cx="104.1" cy="142.2" r=".46"/>
<circle cx="25.4" cy="58.4" r=".46"/>
<circle cx="25.4" cy="63.5" r=".46"/>
<circle cx="25.4" cy="94" r=".46"/>
<circle cx="25.4" cy="83.8" r=".46"/>
<circle cx="38.1" cy="109.2" r=".46"/>
<circle cx="25.4" cy="73.7" r=".46"/>
<circle cx="25.4" cy="104.1" r=".46"/>
<circle cx="71.1" cy="48.3" r=".46"/>
<circle cx="71.1" cy="58.4" r=".46"/>
<circle cx="71.1" cy="27.9" r=".46"/>
<circle cx="71.1" cy="38.1" r=".46"/>
<circle cx="71.1" cy="68.6" r=".46"/>
<circle cx="76.2" cy="142.2" r=".46"/>
<circle cx="76.2" cy="149.9" r=".46"/>
<circle cx="76.2" cy="144.8" r=".46"/>
<circle cx="76.2" cy="147.3" r=".46"/>
<circle cx="111.8" cy="81.3" r=".46"/>
<circle cx="111.8" cy="73.7" r=".46"/>
<circle cx="104.1" cy="73.7" r=".46"/>
<circle cx="109.2" cy="91.4" r=".46"/>
<circle cx="104.1" cy="94" r=".46"/>
<circle cx="104.1" cy="88.9" r=".46"/>
<circle cx="106.7" cy="106.7" r=".46"/>
<circle cx="104.1" cy="106.7" r=".46"/>
<circle cx="71.1" cy="99.1" r=".46"/>
<circle cx="71.1" cy="88.9" r=".46"/>
<circle cx="71.1" cy="109.2" r=".46"/>
<circle cx="71.1" cy="78.7" r=".46"/>
</g>
<text font-size="2.8" fill="#840000" x="178" y="190.9">Title:</text>
<g font-size="2.1" fill="#840000">
<text x="178" y="178">https://github.com/tengigabytes/MokyaLora</text>
<text x="178" y="175">CERN-OHL-S</text>
<text x="194.7" y="175">v2</text>
<text x="209.5" y="175">Terry</text>
<text x="216.2" y="175">Wang</text>
<text x="178" y="184">Sheet:</text>
<text x="186.2" y="184">/MCU_RP2350B/</text>
<text x="178" y="186.7">File:</text>
<text x="184.1" y="186.7">MCU_RP2350B.kicad_sch</text>
<text x="178" y="196.9">KiCad</text>
<text x="178" y="194.1">Size:</text>
<text x="184.7" y="194.1">A4</text>
<text x="185.7" y="196.9">E.D.A.</text>
<text x="193.3" y="196.9">9.0.7</text>
<text x="200" y="194.1">Date:</text>
<text x="207" y="194.1">2026-03-22</text>
<text x="263" y="194.3">Rev:</text>
<text x="263" y="196.9">Id:</text>
<text x="267.1" y="196.9">2/11</text>
<text x="269.4" y="194.3">A</text>
</g>
<g font-size="1.8" fill="#840000">
<text x="35" y="11.9">1</text>
<text x="85" y="11.9">2</text>
<text x="135" y="11.9">3</text>
<text x="185" y="11.9">4</text>
<text x="235" y="11.9">5</text>
<text x="285" y="11.9">6</text>
<text x="10.3" y="35.9">A</text>
<text x="285.3" y="35.9">A</text>
<text x="10.3" y="85.9">B</text>
<text x="285.3" y="85.9">B</text>
<text x="10.3" y="135.9">C</text>
<text x="285.3" y="135.9">C</text>
<text x="10.3" y="185.9">D</text>
<text x="285.3" y="185.9">D</text>
<text x="35" y="199.9">1</text>
<text x="85" y="199.9">2</text>
<text x="135" y="199.9">3</text>
<text x="185" y="199.9">4</text>
<text x="235" y="199.9">5</text>
<text x="285" y="199.9">6</text>
</g>
<g font-size="1.8" fill="#006464">
<text x="50.2" y="23.7">RP2350B</text>
<text x="52.7" y="21.2">U2A</text>
<text x="87" y="23.7">RP2350B</text>
<text x="89.4" y="21.2">U2B</text>
<text x="173.4" y="23.7">RP2350B</text>
<text x="175.8" y="21.2">U2C</text>
<text x="231.8" y="23.7">RP2350B</text>
<text x="234.3" y="21.2">U2E</text>
<text x="44.2" y="28.8">VREG_VIN</text>
<text x="59.3" y="28.8">IOVDD</text>
<text x="73.7" y="28.8">C9</text>
<text x="90" y="28.8">QSPI_SS</text>
<text x="122.5" y="26.3">R63</text>
<text x="128.3" y="26.3">1k</text>
<text x="178.5" y="28.8">GPIO0</text>
<text x="229.9" y="28.8">GPIO40_ADC0</text>
<text x="26.6" y="31.3">R3</text>
<text x="31.7" y="31.3">33</text>
<text x="44.2" y="33.9">VREG_AVDD</text>
<text x="73.7" y="31.3">100nF</text>
<text x="87.7" y="33.9">QSPI_SCLK</text>
<text x="102.2" y="31.3">R65</text>
<text x="107.9" y="31.3">10</text>
<text x="137.1" y="31.3">SW37</text>
<text x="178.5" y="31.3">GPIO1</text>
<text x="178.5" y="33.9">GPIO2</text>
<text x="229.9" y="31.3">GPIO41_ADC1</text>
<text x="229.9" y="33.9">GPIO42_ADC2</text>
<text x="27.9" y="36.4">C1</text>
<text x="27.9" y="39">4.7uF</text>
<text x="38.1" y="36.4">C8</text>
<text x="38.1" y="39">4.7uF</text>
<text x="59.3" y="39">IOVDD</text>
<text x="73.7" y="41.5">100nF</text>
<text x="73.7" y="39">C10</text>
<text x="88.8" y="39">QSPI_SD0</text>
<text x="178.5" y="36.4">GPIO3</text>
<text x="178.5" y="39">GPIO4</text>
<text x="178.5" y="41.5">GPIO5</text>
<text x="229.9" y="36.4">GPIO43_ADC3</text>
<text x="229.9" y="39">GPIO44_ADC4</text>
<text x="229.9" y="41.5">GPIO45_ADC5</text>
<text x="44.2" y="46.6">VREG_FB</text>
<text x="88.8" y="44">QSPI_SD1</text>
<text x="178.5" y="44">GPIO6</text>
<text x="178.5" y="46.6">GPIO7</text>
<text x="229.9" y="44">GPIO46_ADC6</text>
<text x="229.9" y="46.6">GPIO47_ADC7</text>
<text x="27.9" y="51.7">C2</text>
<text x="34.3" y="51.7">L2</text>
<text x="38.5" y="51.7">3.3u</text>
<text x="44.2" y="49.1">VREG_LX</text>
<text x="59.3" y="49.1">IOVDD</text>
<text x="73.7" y="51.7">100nF</text>
<text x="73.7" y="49.1">C11</text>
<text x="88.8" y="49.1">QSPI_SD2</text>
<text x="178.5" y="49.1">GPIO8</text>
<text x="178.5" y="51.7">GPIO9</text>
<text x="27.9" y="54.2">4.7uF</text>
<text x="44.2" y="59.3">VREG_PGND</text>
<text x="59.3" y="59.3">IOVDD</text>
<text x="73.7" y="59.3">C12</text>
<text x="88.8" y="54.2">QSPI_SD3</text>
<text x="115.5" y="59.3">R4</text>
<text x="120.6" y="59.3">22</text>
<text x="177.3" y="54.2">GPIO10</text>
<text x="177.3" y="56.7">GPIO11</text>
<text x="177.3" y="59.3">GPIO12</text>
<text x="44.2" y="64.4">DVDD</text>
<text x="73.7" y="61.8">100nF</text>
<text x="90.5" y="61.8">USB_DP</text>
<text x="115.5" y="64.4">R5</text>
<text x="120.6" y="64.4">22</text>
<text x="177.3" y="61.8">GPIO13</text>
<text x="177.3" y="64.4">GPIO14</text>
<text x="27.9" y="66.9">C3</text>
<text x="27.9" y="69.4">100nF</text>
<text x="59.3" y="69.4">IOVDD</text>
<text x="73.7" y="72">100nF</text>
<text x="73.7" y="69.4">C13</text>
<text x="90.3" y="66.9">USB_DM</text>
<text x="112.4" y="72">C19</text>
<text x="119.5" y="72">15pF</text>
<text x="177.3" y="66.9">GPIO15</text>
<text x="177.3" y="69.4">GPIO16</text>
<text x="177.3" y="72">GPIO17</text>
<text x="27.9" y="77.1">C4</text>
<text x="44.2" y="74.5">DVDD</text>
<text x="94.7" y="74.5">XIN</text>
<text x="106.6" y="77.1">X1</text>
<text x="177.3" y="74.5">GPIO18</text>
<text x="177.3" y="77.1">GPIO19</text>
<text x="27.9" y="79.6">100nF</text>
<text x="59.3" y="79.6">IOVDD</text>
<text x="73.7" y="82.1">100nF</text>
<text x="73.7" y="79.6">C14</text>
<text x="93" y="82.1">XOUT</text>
<text x="102.8" y="79.6">12MHz</text>
<text x="175.8" y="82.1">U2D</text>
<text x="27.9" y="87.2">C5</text>
<text x="27.9" y="89.8">100nF</text>
<text x="44.2" y="84.7">DVDD</text>
<text x="59.3" y="89.8">IOVDD</text>
<text x="73.7" y="89.8">C15</text>
<text x="91.6" y="89.8">SWCLK</text>
<text x="102.8" y="84.7">R6</text>
<text x="108" y="84.7">1k</text>
<text x="112.4" y="84.7">C20</text>
<text x="119.5" y="84.7">15pF</text>
<text x="173.4" y="84.7">RP2350B</text>
<text x="177.3" y="89.8">GPIO20</text>
<text x="44.2" y="94.8">USB_OTP_VDD</text>
<text x="73.7" y="92.3">100nF</text>
<text x="93.9" y="94.8">SWD</text>
<text x="119.4" y="92.7">J2</text>
<text x="177.3" y="92.3">GPIO21</text>
<text x="177.3" y="94.8">GPIO22</text>
<text x="27.9" y="97.4">C6</text>
<text x="27.9" y="99.9">100nF</text>
<text x="59.3" y="99.9">IOVDD</text>
<text x="73.7" y="99.9">C16</text>
<text x="177.3" y="97.4">GPIO23</text>
<text x="177.3" y="99.9">GPIO24</text>
<text x="27.9" y="107.5">C7</text>
<text x="44.2" y="105">ADC_AVDD</text>
<text x="73.7" y="102.5">100nF</text>
<text x="93.9" y="107.5">RUN</text>
<text x="109.2" y="103.7">R7</text>
<text x="109.2" y="106.3">10k</text>
<text x="177.3" y="102.5">GPIO25</text>
<text x="177.3" y="105">GPIO26</text>
<text x="177.3" y="107.5">GPIO27</text>
<text x="27.9" y="110.1">100nF</text>
<text x="44.2" y="110.1">GND</text>
<text x="53.9" y="110.1">QSPI_IOVDD</text>
<text x="73.7" y="112.6">100nF</text>
<text x="73.7" y="110.1">C17</text>
<text x="109.2" y="112.6">100nF</text>
<text x="109.2" y="110.1">C18</text>
<text x="177.3" y="110.1">GPIO28</text>
<text x="177.3" y="112.6">GPIO29</text>
<text x="177.3" y="115.2">GPIO30</text>
<text x="177.3" y="117.7">GPIO31</text>
<text x="177.3" y="120.2">GPIO32</text>
<text x="177.3" y="122.8">GPIO33</text>
<text x="177.3" y="125.3">GPIO34</text>
<text x="177.3" y="127.9">GPIO35</text>
<text x="177.3" y="130.4">GPIO36</text>
<text x="88.8" y="135.5">U3</text>
<text x="177.3" y="132.9">GPIO37</text>
<text x="177.3" y="135.5">GPIO38</text>
<text x="80.6" y="138">APS6404L-SQN-ZR</text>
<text x="81.8" y="143.1">~{CS}</text>
<text x="94.7" y="143.1">VCC</text>
<text x="177.3" y="138">GPIO39</text>
<text x="81.8" y="145.6">CLK</text>
<text x="81.8" y="148.2">DI/IO_{0}</text>
<text x="106.7" y="148.2">100nF</text>
<text x="106.7" y="145.6">C21</text>
<text x="116.8" y="148.2">1uF</text>
<text x="116.8" y="145.6">C23</text>
<text x="81.8" y="150.7">DO/IO_{1}</text>
<text x="81.8" y="153.3">~{WP}/IO_{2}</text>
<text x="81.8" y="155.8">~{RESET}/IO_{3} EP</text>
<text x="94.5" y="153.3">GND</text>
<text x="88.8" y="160.9">U4</text>
<text x="82.8" y="163.4">W25Q128JWPIQ</text>
<text x="81.8" y="168.5">~{CS}</text>
<text x="81.8" y="171">CLK</text>
<text x="81.8" y="173.6">DI/IO_{0}</text>
<text x="94.7" y="168.5">VCC</text>
<text x="106.7" y="173.6">100nF</text>
<text x="106.7" y="171">C22</text>
<text x="81.8" y="176.1">DO/IO_{1}</text>
<text x="81.8" y="178.7">~{WP}/IO_{2}</text>
<text x="94.5" y="178.7">GND</text>
<text x="81.8" y="181.2">~{RESET}/IO_{3} EP</text>
<text x="158.8" y="193.9">PWR_FLAG</text>
</g>
<g font-size="1.8" fill="#a90000">
<text x="40.6" y="27.7">64</text>
<text x="66" y="27.7">76</text>
<text x="99" y="27.7">75</text>
<text x="185.4" y="27.7">77</text>
<text x="243.8" y="27.7">49</text>
<text x="40.6" y="32.8">61</text>
<text x="99" y="32.8">71</text>
<text x="185.4" y="30.2">78</text>
<text x="185.4" y="32.8">79</text>
<text x="185.4" y="35.3">80</text>
<text x="243.8" y="30.2">52</text>
<text x="243.8" y="32.8">53</text>
<text x="243.8" y="35.3">54</text>
<text x="66" y="37.8">60</text>
<text x="99" y="37.8">72</text>
<text x="186" y="37.8">1</text>
<text x="186" y="40.4">2</text>
<text x="243.8" y="37.8">55</text>
<text x="243.8" y="40.4">56</text>
<text x="40.6" y="45.5">65</text>
<text x="99" y="42.9">74</text>
<text x="186" y="42.9">3</text>
<text x="186" y="45.5">4</text>
<text x="243.8" y="42.9">57</text>
<text x="243.8" y="45.5">58</text>
<text x="40.6" y="48">63</text>
<text x="66" y="48">50</text>
<text x="99" y="48">73</text>
<text x="99" y="53.1">70</text>
<text x="186" y="48">6</text>
<text x="186" y="50.5">7</text>
<text x="186" y="53.1">8</text>
<text x="40.6" y="58.2">62</text>
<text x="66" y="58.2">41</text>
<text x="185.4" y="58.2">11</text>
<text x="186" y="55.6">9</text>
<text x="40.6" y="63.2">51</text>
<text x="99" y="60.7">67</text>
<text x="99" y="65.8">66</text>
<text x="185.4" y="60.7">12</text>
<text x="185.4" y="63.2">13</text>
<text x="185.4" y="65.8">14</text>
<text x="66" y="68.3">24</text>
<text x="185.4" y="68.3">16</text>
<text x="185.4" y="70.9">17</text>
<text x="40.6" y="73.4">32</text>
<text x="99" y="73.4">30</text>
<text x="185.4" y="73.4">18</text>
<text x="185.4" y="75.9">19</text>
<text x="40.6" y="83.6">10</text>
<text x="66" y="78.5">15</text>
<text x="99" y="81">31</text>
<text x="66" y="88.6">29</text>
<text x="99" y="88.6">33</text>
<text x="113" y="88.6">1</text>
<text x="185.4" y="88.6">20</text>
<text x="40.6" y="93.7">68</text>
<text x="99" y="93.7">34</text>
<text x="113" y="91.2">2</text>
<text x="113" y="93.7">3</text>
<text x="185.4" y="91.2">21</text>
<text x="185.4" y="93.7">22</text>
<text x="66.6" y="98.8">5</text>
<text x="116.6" y="99" transform="rotate(-90 116.6 99)">MP</text>
<text x="185.4" y="96.3">23</text>
<text x="185.4" y="98.8">25</text>
<text x="185.4" y="101.3">26</text>
<text x="40.6" y="103.9">59</text>
<text x="99" y="106.4">35</text>
<text x="185.4" y="103.9">27</text>
<text x="185.4" y="106.4">28</text>
<text x="40.6" y="109">81</text>
<text x="66" y="109">69</text>
<text x="185.4" y="109">36</text>
<text x="185.4" y="111.5">37</text>
<text x="185.4" y="114">38</text>
<text x="185.4" y="116.6">39</text>
<text x="185.4" y="119.1">40</text>
<text x="185.4" y="121.7">42</text>
<text x="185.4" y="124.2">43</text>
<text x="185.4" y="126.7">44</text>
<text x="185.4" y="129.3">45</text>
<text x="185.4" y="131.8">46</text>
<text x="185.4" y="134.4">47</text>
<text x="185.4" y="136.9">48</text>
<text x="79.3" y="142">1</text>
<text x="99.6" y="142">8</text>
<text x="79.3" y="144.5">6</text>
<text x="79.3" y="147.1">5</text>
<text x="79.3" y="149.6">2</text>
<text x="79.3" y="152.1">3</text>
<text x="79.3" y="154.7">7</text>
<text x="99.6" y="152.1">4</text>
<text x="99.6" y="154.7">9</text>
<text x="79.3" y="167.4">1</text>
<text x="99.6" y="167.4">8</text>
<text x="79.3" y="169.9">6</text>
<text x="79.3" y="172.5">5</text>
<text x="79.3" y="175">2</text>
<text x="79.3" y="177.5">3</text>
<text x="99.6" y="177.5">4</text>
<text x="79.3" y="180.1">7</text>
<text x="99.6" y="180.1">9</text>
</g>
<g font-size="1.8" fill="#0f0f0f">
<text x="113.9" y="27.6">QSPI_SS</text>
<text x="189.6" y="27.6">PSRAM_nCS</text>
<text x="111.6" y="32.7">QSPI_SCLK</text>
<text x="112.6" y="37.8">QSPI_SD0</text>
<text x="112.6" y="47.9">QSPI_SD2</text>
<text x="112.6" y="42.8">QSPI_SD1</text>
<text x="112.6" y="53">QSPI_SD3</text>
<text x="63.5" y="141.9">PSRAM_nCS</text>
<text x="63.5" y="147">QSPI_SD0</text>
<text x="63.5" y="149.5">QSPI_SD1</text>
<text x="63.5" y="144.4">QSPI_SCLK</text>
<text x="63.5" y="154.6">QSPI_SD3</text>
<text x="63.5" y="152.1">QSPI_SD2</text>
<text x="63.5" y="167.3">QSPI_SS</text>
<text x="63.5" y="169.8">QSPI_SCLK</text>
<text x="63.5" y="172.4">QSPI_SD0</text>
<text x="63.5" y="177.5">QSPI_SD2</text>
<text x="63.5" y="180">QSPI_SD3</text>
<text x="63.5" y="174.9">QSPI_SD1</text>
</g>
<text font-size="1.8" fill="#0000c2" x="133.2" y="26">BTL BTN</text>
<g font-size="1.8" fill="#725600">
<text x="258" y="28.8">KEY_C4</text>
<text x="199.6" y="33.9">DBG_TX</text>
<text x="199.6" y="31.3">USB_VBUS_DET</text>
<text x="258" y="33.9">KEY_R0</text>
<text x="258" y="31.3">KEY_C5</text>
<text x="199.6" y="41.5">MIC_DATA</text>
<text x="199.6" y="36.4">DBG_RX</text>
<text x="199.6" y="39">MIC_CLK</text>
<text x="258" y="41.5">KEY_R3</text>
<text x="258" y="39">KEY_R2</text>
<text x="258" y="36.4">KEY_R1</text>
<text x="199.6" y="46.6">PWR_SCL</text>
<text x="199.6" y="44">PWR_SDA</text>
<text x="258" y="44">KEY_R4</text>
<text x="258" y="46.6">KEY_R5</text>
<text x="199.6" y="49.1">PWR_INT</text>
<text x="199.6" y="51.7">MTR_PWM</text>
<text x="199.6" y="56.7">TFT_DCX</text>
<text x="199.6" y="59.3">TFT_nWR</text>
<text x="199.6" y="54.2">TFT_nCS</text>
<text x="199.6" y="61.8">TFT_D8</text>
<text x="199.6" y="64.4">TFT_D9</text>
<text x="199.6" y="72">TFT_D12</text>
<text x="199.6" y="66.9">TFT_D10</text>
<text x="199.6" y="69.4">TFT_D11</text>
<text x="199.6" y="77.1">TFT_D14</text>
<text x="199.6" y="74.5">TFT_D13</text>
<text x="199.6" y="89.8">TFT_D15</text>
<text x="199.6" y="94.8">TFT_TE</text>
<text x="199.6" y="92.3">TFT_nRST</text>
<text x="199.6" y="97.4">LORA_nRST</text>
<text x="199.6" y="99.9">LORA_MISO</text>
<text x="199.6" y="102.5">LORA_nCS</text>
<text x="199.6" y="105">LORA_SCK</text>
<text x="199.6" y="107.5">LORA_MOSI</text>
<text x="199.6" y="110.1">LORA_BUSY</text>
<text x="199.6" y="112.6">LORA_DIO1</text>
<text x="199.6" y="117.7">AMP_FSR</text>
<text x="199.6" y="115.2">AMP_BCLK</text>
<text x="199.6" y="122.8">PWR_BTN</text>
<text x="199.6" y="120.2">AMP_DAC</text>
<text x="199.6" y="125.3">IMU_SDA</text>
<text x="199.6" y="127.9">IMU_SCL</text>
<text x="199.6" y="130.4">KEY_C0</text>
<text x="199.6" y="132.9">KEY_C1</text>
<text x="199.6" y="135.5">KEY_C2</text>
<text x="199.6" y="138">KEY_C3</text>
</g>
<g font-size="1.8" fill="#840084">
<text x="73.7" y="33.9">10V</text>
<text x="27.9" y="41.5">10V</text>
<text x="38.1" y="41.5">10V</text>
<text x="73.7" y="44">10V</text>
<text x="27.9" y="56.7">10V</text>
<text x="73.7" y="54.2">10V</text>
<text x="105.3" y="56.7">USB90R</text>
<text x="73.7" y="64.4">10V</text>
<text x="27.9" y="72">10V</text>
<text x="73.7" y="74.5">10V</text>
<text x="27.9" y="82.1">10V</text>
<text x="73.7" y="84.7">10V</text>
<text x="27.9" y="92.3">10V</text>
<text x="73.7" y="94.8">10V</text>
<text x="27.9" y="102.5">10V</text>
<text x="73.7" y="105">10V</text>
<text x="27.9" y="112.6">10V</text>
<text x="73.7" y="115.2">10V</text>
<text x="109.2" y="115.2">10V</text>
<text x="106.7" y="150.7">10V</text>
<text x="116.8" y="150.7">6.3V</text>
<text x="106.7" y="176.1">10V</text>
</g>
<g font-size="1.8" fill="#c117ff">
<text x="104.1" y="60.6">USB_P</text>
<text x="104.1" y="65.7">USB_N</text>
<text x="128.5" y="61.8">USB_DP</text>
<text x="128.5" y="66.9">USB_DN</text>
</g>
<g font-size=".9" fill="#006464">
<text x="23.2" y="25.9">VCC_3V3</text>
<text x="68.9" y="25.9">VCC_1V8</text>
<text x="248.5" y="29.8">R95</text>
<text x="248.5" y="27.2">R94</text>
<text x="252.6" y="29.8">1k</text>
<text x="252.6" y="27.2">1k</text>
<text x="248.5" y="32.3">R96</text>
<text x="248.5" y="34.8">R97</text>
<text x="252.6" y="32.3">1k</text>
<text x="252.6" y="34.8">1k</text>
<text x="68.9" y="36.1">VCC_1V8</text>
<text x="190" y="37.4">R80</text>
<text x="194.2" y="37.4">22</text>
<text x="248.5" y="37.4">R98</text>
<text x="248.5" y="39.9">R99</text>
<text x="252.6" y="37.4">1k</text>
<text x="252.6" y="39.9">1k</text>
<text x="23.2" y="43.7">VCC_1V1</text>
<text x="68.9" y="46.3">VCC_1V8</text>
<text x="190" y="42.5">R86</text>
<text x="190" y="45">R87</text>
<text x="194.2" y="42.5">22</text>
<text x="194.2" y="45">22</text>
<text x="248.2" y="42.5">R100</text>
<text x="248.2" y="45">R101</text>
<text x="252.6" y="42.5">1k</text>
<text x="252.6" y="45">1k</text>
<text x="190" y="50.1">R88</text>
<text x="190" y="52.6">R64</text>
<text x="194.2" y="50.1">22</text>
<text x="194.2" y="52.6">22</text>
<text x="68.9" y="56.4">VCC_1V8</text>
<text x="190" y="57.7">R67</text>
<text x="190" y="55.2">R66</text>
<text x="194.2" y="57.7">22</text>
<text x="194.2" y="55.2">22</text>
<text x="23.2" y="61.5">VCC_1V1</text>
<text x="190" y="65.3">R70</text>
<text x="190" y="60.2">R68</text>
<text x="190" y="62.8">R69</text>
<text x="194.2" y="65.3">22</text>
<text x="194.2" y="60.2">22</text>
<text x="194.2" y="62.8">22</text>
<text x="23.2" y="71.7">VCC_1V1</text>
<text x="68.9" y="66.6">VCC_1V8</text>
<text x="190" y="67.9">R71</text>
<text x="190" y="70.4">R72</text>
<text x="194.2" y="67.9">22</text>
<text x="194.2" y="70.4">22</text>
<text x="68.9" y="76.7">VCC_1V8</text>
<text x="190" y="72.9">R73</text>
<text x="190" y="75.5">R74</text>
<text x="194.2" y="72.9">22</text>
<text x="194.2" y="75.5">22</text>
<text x="23.2" y="81.8">VCC_1V1</text>
<text x="68.9" y="86.9">VCC_1V8</text>
<text x="190" y="88.2">R75</text>
<text x="194.2" y="88.2">22</text>
<text x="23.2" y="92">VCC_3V3</text>
<text x="190" y="95.8">R89</text>
<text x="190" y="90.7">R76</text>
<text x="194.2" y="95.8">22</text>
<text x="194.2" y="90.7">22</text>
<text x="68.9" y="97.1">VCC_1V8</text>
<text x="104.5" y="99.6">VCC_1V8</text>
<text x="190" y="100.9">R81</text>
<text x="194.2" y="100.9">22</text>
<text x="23.2" y="102.1">VCC_1V8</text>
<text x="68.9" y="107.2">VCC_1V8</text>
<text x="190" y="106">R83</text>
<text x="190" y="103.4">R82</text>
<text x="194.2" y="106">22</text>
<text x="194.2" y="103.4">22</text>
<text x="190" y="113.6">R77</text>
<text x="194.2" y="113.6">22</text>
<text x="190" y="118.7">R79</text>
<text x="190" y="116.1">R78</text>
<text x="194.2" y="118.7">22</text>
<text x="194.2" y="116.1">22</text>
<text x="190" y="123.7">R84</text>
<text x="194.2" y="123.7">22</text>
<text x="190" y="126.3">R85</text>
<text x="190" y="128.8">R90</text>
<text x="190" y="131.4">R91</text>
<text x="194.2" y="126.3">22</text>
<text x="194.2" y="128.8">1k</text>
<text x="194.2" y="131.4">1k</text>
<text x="190" y="133.9">R92</text>
<text x="190" y="136.4">R93</text>
<text x="194.2" y="133.9">1k</text>
<text x="194.2" y="136.4">1k</text>
<text x="101.9" y="140.2">VCC_1V8</text>
<text x="101.9" y="165.6">VCC_1V8</text>
<text x="145.6" y="193.6">VCC_1V1</text>
</g>
<g font-size=".7" fill="#006464">
<text x="34.5" y="27.1">TP13</text>
<text x="103.1" y="27.1">TP18</text>
<text x="34.5" y="44.9">TP14</text>
<text x="103.1" y="72.8">TP22</text>
<text x="103.1" y="88.1">TP23</text>
<text x="103.1" y="93.2">TP24</text>
<text x="108.1" y="90.6">TP26</text>
<text x="103.1" y="105.9">TP25</text>
<text x="37" y="108.4">TP15</text>
<text x="75.1" y="144">TP19</text>
<text x="75.1" y="141.4">TP27</text>
<text x="75.1" y="146.5">TP20</text>
<text x="75.1" y="149">TP21</text>
<text x="75.1" y="151.6">TP16</text>
<text x="75.1" y="154.1">TP17</text>
</g>
<text font-size=".5" fill="#840000" x="115.4" y="96.1">Mounting</text>
</svg>
